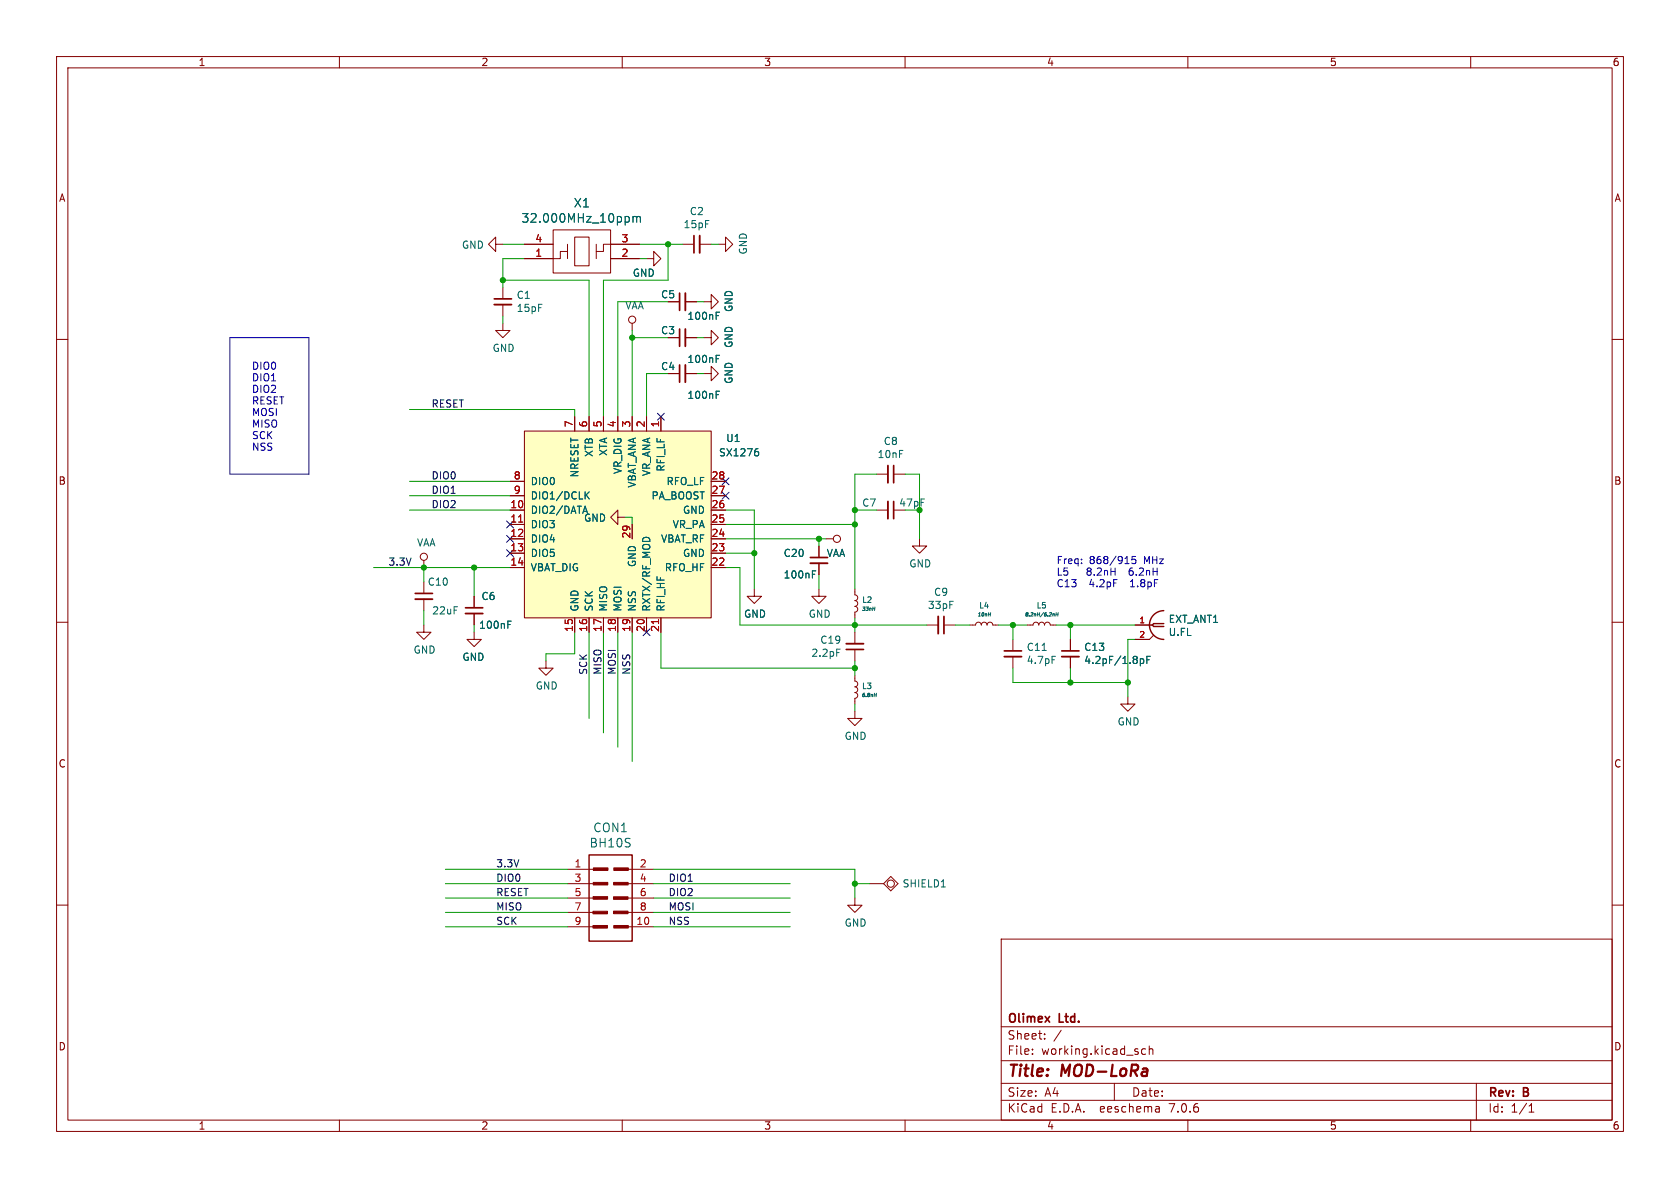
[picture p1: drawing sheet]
<svg xmlns="http://www.w3.org/2000/svg" width="297mm" height="210mm" viewBox="0 0 297 210" stroke-linecap="round" stroke-linejoin="round" font-family="sans-serif">
<g fill="none" stroke="#840000" stroke-width=".18">
<path d="M10 10h277v190h-277zM12 12h273v186h-273zM60 10v2M110 10v2M160 10v2M210 10v2M260 10v2M10 60h2M87.6 43.2v-1.3l-1.2 1.3 1.2 1.3v-1.3h1.3M88.9 57.2v1.2h1.3l-1.3 1.3-1.3-1.3h1.3M88.9 50.8v1.9M88.9 53.8v2.1"/>
<path d="M92.7 43.2h5.1M97.8 40.6h10.1v7.7h-10.1zM100.3 44.5h-1.2v1.2h-6.4M100.3 43.2v2.5M101.6 41.9h2.5v5.1h-2.5zM105.4 43.2v2.5M107.9 45.7h5.1M111.8 57.2v1.2M113 43.2h-6.3v1.3h-1.3M114.3 45.7h1.3v-1.2l1.2 1.2-1.2 1.3v-1.3M118.1 53.3h1.9M118.1 59.7h1.9"/>
<path d="M120.6 43.2h2M121.2 53.3h2M121.2 59.7h2M123.7 43.2h2M124.5 53.3h1.2v-1.2l1.3 1.2-1.3 1.3v-1.3M124.5 59.7h1.2v-1.3l1.3 1.3-1.3 1.3v-1.3M127 43.2h1.3v-1.3l1.2 1.3-1.2 1.3v-1.3M285 60h2M92.7 76.2h33v33h-33zM101.6 73.7v2.5M104.1 73.7v2.5M106.7 73.7v2.5"/>
<path d="M109.2 73.7v2.5M111.8 73.7v2.5M114.3 73.7v2.5M116.8 73.7v2.5M118.1 66h1.9M121.2 66h2M124.5 66h1.2v-1.2l1.3 1.2-1.3 1.3v-1.3M74.9 99.1v1.2M90.2 90.2h2.5M90.2 92.7h2.5M90.2 95.3h2.5M90.2 97.8h2.5"/>
<path d="M90.2 87.6h2.5M90.2 85.1h2.5M109.2 91.4v-1.2l-1.3 1.2 1.3 1.3v-1.3h1.3M111.8 92.7v2.6M125.7 90.2h2.6M125.7 92.7h2.6M125.7 95.3h2.6M125.7 97.8h2.6M125.7 87.6h2.6M125.7 85.1h2.6M144.8 96.5v1.9M144.8 99.6v2"/>
<path d="M146 95.3h1.3M154.9 83.8h2.1M154.9 90.2h2.1M158.1 83.8h1.9M158.1 90.2h1.9M162.6 95.3v1.2h1.2l-1.2 1.3-1.3-1.3h1.3M10 110h2M74.9 110.5v1.3h1.3l-1.3 1.2-1.2-1.2h1.2M74.9 102.9v1.9M74.9 105.9v2.1M83.8 111.8v1.2h-1.3l1.3 1.3 1.3-1.3h-1.3M83.8 105.4v1.9"/>
<path d="M83.8 108.5v2M90.2 100.3h2.5M96.5 116.8v1.3h1.3l-1.3 1.3-1.3-1.3h1.3M101.6 109.2v2.6M104.1 109.2v2.6M106.7 109.2v2.6M109.2 109.2v2.6M111.8 109.2v2.6M114.3 109.2v2.6M116.8 109.2v2.6M125.7 100.3h2.6M133.3 104.1v1.3h1.3l-1.3 1.3-1.2-1.3h1.2"/>
<path d="M144.8 104.1v1.3h1.2l-1.2 1.3-1.3-1.3h1.3M151.1 119.4v1l.4 .2 .1 .3-.1 .4-.4 .1 .4 .2 .1 .3-.1 .4-.4 .1 .4 .2 .1 .3-.1 .4-.4 .1v1.1M151.1 104.1v1.1l.4 .1 .1 .4-.1 .3-.4 .2 .4 .1 .1 .4-.1 .4-.4 .1 .4 .1 .1 .4-.1 .4-.4 .1v1M151.1 111.8v2M151.1 114.9v1.9M163.8 110.5h2.1M167 110.5h1.9M171.4 110.5h1.1l.1-.4 .4-.1 .3 .1 .2 .4 .1-.4 .4-.1 .4 .1 .1 .4 .2-.4 .3-.1 .4 .1 .1 .4h1M179.1 113v1.9M179.1 116.1v2M181.6 110.5h1l.2-.4 .3-.1 .4 .1 .1 .4 .2-.4 .4-.1 .3 .1 .2 .4 .1-.4 .4-.1 .3 .1 .2 .4h1M189.2 113v1.9"/>
<path d="M189.2 116.1v2M200.7 110.5h2.5M204 112.3l-.8 .7h-2.5M285 110h2M151.1 125.7v1.3h1.3l-1.3 1.3-1.2-1.3h1.2M199.4 123.2v1.3h1.3l-1.3 1.2-1.3-1.2h1.3M10 160h2M100.3 156.2h3.7M100.3 158.8h3.7M100.3 153.7h3.7M104.1 156.2h.8M104.1 158.8h.8"/>
<path d="M104.1 153.7h.8M104.9 158.5h2.5v.5h-2.5zM104.9 156h2.5v.4h-2.5zM104.9 153.4h2.6v.5h-2.6zM104.9 158.6h2.5v.3h-2.4l-.1-.2h2.3l-2.2 .1M105 156.1h2.4v.2h-2.4v-.1h2.3h-2.3M105 153.5h2.4v.2l-2.4 .1v-.2h2.3h-2.3M108.5 158.5h2.5v.5h-2.5zM108.5 156h2.5v.4h-2.5zM108.5 153.4h2.6v.5h-2.6zM108.5 158.6h2.4v.3h-2.4v-.2h2.3l-2.3 .1M108.5 156.1h2.5v.2h-2.4l-.1-.1h2.3h-2.2"/>
<path d="M108.6 153.5h2.5v.2l-2.4 .1-.1-.2h2.3h-2.2M111 156.2h.8M111 158.8h.8M111 153.7h.8M111.9 156.2h3.7M111.9 158.8h3.7M111.9 153.7h3.7M151.1 158.8v1.2h1.3l-1.3 1.3-1.2-1.3h1.2M153.7 156.2h2.5M157.5 154.9l1.2 1.3-1.2 1.3-1.3-1.3zM285 160h2M100.3 163.8h3.7"/>
<path d="M100.3 161.3h3.7M104.1 163.8h.8M104.1 161.3h.8M104.8 163.6h2.6v.5h-2.6zM104.8 161.1h2.6v.4h-2.6zM104.9 163.8h2.5v.2h-2.4l-.1-.2h2.3l-2.2 .1M105 161.2h2.4v.2l-2.4 .1v-.2h2.3h-2.3M108.5 161.1h2.5v.4h-2.5zM108.5 163.6h2.6v.5h-2.6zM108.5 161.2h2.5v.2h-2.4l-.1-.1h2.3h-2.2M108.6 163.7h2.4v.2l-2.4 .1v-.2h2.3h-2.3M111 163.8h.8"/>
<path d="M111 161.3h.8M111.9 163.8h3.7M111.9 161.3h3.7M177 166h108v32h-108zM60 198v2M110 198v2M160 198v2M177 194.5h108M177 191.5h108M177 187.5h108M177 181.5h108M182.5 186.3v.1"/>
<path d="M182.5 185.5v.1M184.7 183.6v.1M184.7 182.8v.1M187.6 182.1l-1.3 2M197 191.5v3M202.5 185.5l-.4-.1-.3 .3v.4l.2 .2h.5M203.2 185.5l.2-.1 .3 .1 .1 .9M203.2 184.9v1.5M204.9 195.7l.1 .9M205 196.5l-.2 .1M205 196h-.2M210 198v2"/>
<path d="M260 198v2M261 191.5v6.5M270.3 196.6h.9M270.3 195.5l.4-.4v1.5"/>
<circle cx="111.8" cy="56.5" r=".63"/>
<circle cx="74.9" cy="98.4" r=".63"/>
<circle cx="148" cy="95.2" r=".63"/>
<circle cx="157.5" cy="156.2" r=".63"/>
</g>
<g fill="none" stroke="#840000" stroke-width=".33">
<path d="M87.4 53.8h3M121.2 51.8v3.1M121.2 58.2v3M123.7 41.7v3M121.2 64.5v3.1M143.3 99.6h3M157 82.3v3M157 88.6v3.1M73.4 105.9h3.1M82.3 108.5h3M149.6 113.8h3.1M165.9 109v3"/>
<path d="M177.5 116.1h3.1M187.7 116.1h3.1"/>
</g>
<g fill="none" stroke="#840000" stroke-width=".3">
<path d="M87.4 52.8h3M120.1 51.8v3.1M120.1 58.2v3M122.7 41.7v3M120.1 64.5v3.1M143.3 98.6h3M158 82.3v3M158 88.6v3.1M73.4 104.9h3.1M82.3 107.4h3M149.6 114.8h3.1M166.9 109v3"/>
<path d="M177.5 115.1h3.1M187.7 115.1h3.1"/>
</g>
<g fill="none" stroke="#006464" stroke-width=".18">
<path d="M111.2 38.4v.7M111.9 38.3v1M111.9 38.4l.4-.1 .3 .2M112.6 38.5l.2-.2h.3l.1 1M112.6 38.5v.8M126.6 55.8h.4M126.6 55.2h.6M126.6 69.8h.4M126.6 69.2h.6M126.6 63.4h.4M126.6 62.8h.6M133.6 79.8l.4 .1 .1 .1v.5l-.5 .1"/>
<path d="M133.8 79.3h.2M103.1 90.4h.6M103.4 89.5l.5 1.2M103.6 87.5l.6 .7M104.2 86.9l-.8 .8M113.9 95h.7M89.8 110.4h.4M89.8 109.8h.6M143.6 101.5h.4M143.6 100.9h.6M147.9 114.8h.6M154.3 107.6h.3"/>
<path d="M154.7 107.3l-.1 .6M174.7 108.6h.4M175.1 108.3v.6M184.2 115h.8M186 116h.6M186.2 108.5h.2v.4M186.7 108.6h.3M186.7 108.3v.6M187.1 108.3l-.1 .6M201.6 116.5l.4-.1 .2 .3-.1 .5h-.5M202.7 116.6h.5M203.3 116h-.6v1.3"/>
<path d="M154.6 122.8h.3M154.9 122.5v.7M166.4 156.8h.7"/>
</g>
<path d="M203.2 110.5h.5M203.7 110.5l.3 .2h1.7M205.7 108a2.54 2.54 0 0 0-2.5 2.5 2.54 2.54 0 0 0 2.5 2.5M205.7 110.2h-1.7l-.3 .3M104.1 151.1h7.7v15.3h-7.7z" fill="none" stroke="#840000" stroke-width=".25"/>
<path d="M92.7 76.2h33v33h-33z" fill="#ffffc2" stroke="#ffffc2" stroke-width=".18"/>
<path d="M91.7 92.3h.7M116.4 109.5v.7" fill="none" stroke="#a90000" stroke-width=".18"/>
<path d="M40.6 59.7h14v24.1h-14zM198.9 99.6h.7M200.8 98.4h-.6l-.1 .6 .2-.1h.4l.1 .2v.4l-.2 .1-.5-.1M199.8 100.5a.99 .99 0 0 0-.1 1.1l.2 .1M199.9 100.9l-.3 .2M199.9 103.7h.7M200 102.8h-.1" fill="none" stroke="#0000c2" stroke-width=".18"/>
<g fill="none" stroke="#009600" stroke-width=".18">
<path d="M88.9 49.5h15.2v24.2M88.9 43.2h3.8M88.9 55.9v1.3M92.7 45.7h-3.8v5.1M111.8 58.4v15.3M111.8 59.7h6.3M113 45.7h1.3M113 43.2h7.6M118.1 43.2v6.3h-11.4v24.2M118.1 53.3h-8.9v20.4M123.2 53.3h1.3M123.2 59.7h1.3"/>
<path d="M125.7 43.2h1.3M72.4 72.4h29.2v1.3M118.1 66h-3.8v7.7M123.2 66h1.3M72.4 85.1h17.8M72.4 87.6h17.8M72.4 90.2h17.8M110.5 91.4h1.3v1.3M128.3 90.2h5v13.9M128.3 92.7h22.8M128.3 95.3h17.7M128.3 97.8h5"/>
<path d="M144.8 95.3v1.2M151.1 90.2h3.8M154.9 83.8h-3.8v20.3M160 83.8h2.6v11.5M66 100.3h24.2M74.9 100.3v2.6M74.9 108v2.5M83.8 100.3v5.1M83.8 110.5v1.3M101.6 111.8v3.8h-5.1v1.2M104.1 111.8v15.2M106.7 111.8v17.7"/>
<path d="M109.2 111.8v20.3M111.8 111.8v22.8M116.8 111.8v6.3h34.3M128.3 100.3h2.5v10.2h33M144.8 101.6v2.5M151.1 109.2v2.6M151.1 116.8v2.6M168.9 110.5h2.5M176.5 110.5h5.1M179.1 118.1v2.6h20.3M179.1 110.5v2.5M186.7 110.5h14"/>
<path d="M189.2 110.5v2.5M189.2 118.1v2.6M200.7 113h-1.3v10.2M151.1 124.5v1.2M78.7 158.8h21.6M78.7 156.2h21.6M78.7 153.7h21.6M115.6 158.8h24.1M115.6 156.2h24.1M115.6 153.7h35.5v5.1M151.1 156.2h2.6M78.7 161.3h21.6"/>
<path d="M78.7 163.8h21.6M115.6 161.3h24.1M115.6 163.8h24.1"/>
</g>
<g fill="none" stroke="#000084" stroke-width=".18">
<path d="M116.2 73.1l1.2 1.2M117.4 73.1l-1.2 1.2M89.6 94.6l1.2 1.3M89.6 92.1l1.2 1.2M89.6 97.2l1.2 1.2M90.8 94.6l-1.2 1.3M90.8 92.1l-1.2 1.2M90.8 97.2l-1.2 1.2M127.7 84.5l1.2 1.2M127.7 87l1.2 1.2M128.9 84.5l-1.2 1.2M128.9 87l-1.2 1.2"/>
<path d="M113.7 111.2l1.2 1.2M114.9 111.2l-1.2 1.2"/>
</g>
<g fill="#009600" stroke="#009600" stroke-width=".18">
<circle cx="151.1" cy="90.2" r=".46"/>
<circle cx="151.1" cy="92.7" r=".46"/>
<circle cx="151.1" cy="110.5" r=".46"/>
<circle cx="144.8" cy="95.3" r=".46"/>
<circle cx="199.4" cy="120.7" r=".46"/>
<circle cx="179.1" cy="110.5" r=".46"/>
<circle cx="189.2" cy="110.5" r=".46"/>
<circle cx="88.9" cy="49.5" r=".46"/>
<circle cx="74.9" cy="100.3" r=".46"/>
<circle cx="83.8" cy="100.3" r=".46"/>
<circle cx="189.2" cy="120.7" r=".46"/>
<circle cx="133.3" cy="97.8" r=".46"/>
<circle cx="151.1" cy="118.1" r=".46"/>
<circle cx="151.1" cy="156.2" r=".46"/>
<circle cx="111.8" cy="59.7" r=".46"/>
<circle cx="118.1" cy="43.2" r=".46"/>
</g>
<g font-size="2.8" fill="#840000">
<text x="178" y="190.9">Title:</text>
<text x="187.7" y="190.9">MOD-LoRa</text>
</g>
<g font-size="2.1" fill="#006464">
<text x="92.1" y="39.6">32.000MHz_10ppm</text>
<text x="101.3" y="36.9">X1</text>
<text x="104.8" y="147.3">CON1</text>
<text x="104.1" y="150">BH10S</text>
</g>
<g font-size="2.1" fill="#840000">
<text x="178" y="184">Sheet:</text>
<text x="178" y="181.2">Olimex</text>
<text x="187.3" y="181.2">Ltd.</text>
<text x="178" y="186.7">File:</text>
<text x="184.1" y="186.7">working.kicad_sch</text>
<text x="178" y="196.9">KiCad</text>
<text x="178" y="194.1">Size:</text>
<text x="184.7" y="194.1">A4</text>
<text x="185.7" y="196.9">E.D.A.</text>
<text x="194.6" y="196.9">eeschema</text>
<text x="200" y="194.1">Date:</text>
<text x="207" y="196.9">7.0.6</text>
<text x="263" y="194.3">Rev:</text>
<text x="263" y="196.9">Id:</text>
<text x="267.1" y="196.9">1/1</text>
<text x="269.4" y="194.3">B</text>
</g>
<g font-size="1.8" fill="#840000">
<text x="35" y="11.9">1</text>
<text x="85" y="11.9">2</text>
<text x="135" y="11.9">3</text>
<text x="185" y="11.9">4</text>
<text x="235" y="11.9">5</text>
<text x="285" y="11.9">6</text>
<text x="10.3" y="35.9">A</text>
<text x="285.3" y="35.9">A</text>
<text x="10.3" y="85.9">B</text>
<text x="285.3" y="85.9">B</text>
<text x="10.3" y="135.9">C</text>
<text x="285.3" y="135.9">C</text>
<text x="10.3" y="185.9">D</text>
<text x="285.3" y="185.9">D</text>
<text x="35" y="199.9">1</text>
<text x="85" y="199.9">2</text>
<text x="135" y="199.9">3</text>
<text x="185" y="199.9">4</text>
<text x="235" y="199.9">5</text>
<text x="285" y="199.9">6</text>
</g>
<g font-size="1.8" fill="#006464">
<text x="120.8" y="40.5">15pF</text>
<text x="121.8" y="38.2">C2</text>
<text x="81.6" y="44.2">GND</text>
<text x="132.3" y="45.1" transform="rotate(-90 132.3 45.1)">GND</text>
<text x="91.2" y="53">C1</text>
<text x="111.8" y="49.1">GND</text>
<text x="116.8" y="52.9">C5</text>
<text x="91.2" y="55.3">15pF</text>
<text x="110.5" y="54.9">VAA</text>
<text x="116.8" y="59.3">C3</text>
<text x="121.4" y="56.7">100nF</text>
<text x="129.7" y="55.2" transform="rotate(-90 129.7 55.2)">GND</text>
<text x="87" y="62.4">GND</text>
<text x="116.8" y="65.6">C4</text>
<text x="121.4" y="64.4">100nF</text>
<text x="129.7" y="61.6" transform="rotate(-90 129.7 61.6)">GND</text>
<text x="121.4" y="70.7">100nF</text>
<text x="129.7" y="67.9" transform="rotate(-90 129.7 67.9)">GND</text>
<text x="105" y="80.9" transform="rotate(-90 105 80.9)">XTB</text>
<text x="107.5" y="80.7" transform="rotate(-90 107.5 80.7)">XTA</text>
<text x="110.1" y="83.9" transform="rotate(-90 110.1 83.9)">VR_DIG</text>
<text x="117.7" y="83.5" transform="rotate(-90 117.7 83.5)">RFI_LF</text>
<text x="127" y="80.9">SX1276</text>
<text x="128.3" y="78.3">U1</text>
<text x="155" y="81.2">10nF</text>
<text x="156.1" y="78.9">C8</text>
<text x="93.7" y="86">DIO0</text>
<text x="93.7" y="88.5">DIO1/DCLK</text>
<text x="102.5" y="84.5" transform="rotate(-90 102.5 84.5)">NRESET</text>
<text x="112.6" y="86.3" transform="rotate(-90 112.6 86.3)">VBAT_ANA</text>
<text x="115.1" y="88.5">PA_BOOST</text>
<text x="115.2" y="84.3" transform="rotate(-90 115.2 84.3)">VR_ANA</text>
<text x="117.7" y="86">RFO_LF</text>
<text x="152.3" y="89.8">C7</text>
<text x="93.7" y="91">DIO2/DATA</text>
<text x="93.7" y="93.6">DIO3</text>
<text x="103.2" y="92.4">GND</text>
<text x="118.8" y="93.6">VR_PA</text>
<text x="120.6" y="91">GND</text>
<text x="73.6" y="96.8">VAA</text>
<text x="93.7" y="96.1">DIO4</text>
<text x="93.7" y="98.7">DIO5</text>
<text x="93.7" y="101.2">VBAT_DIG</text>
<text x="112.6" y="100.3" transform="rotate(-90 112.6 100.3)">GND</text>
<text x="116.8" y="96.1">VBAT_RF</text>
<text x="117.4" y="101.2">RFO_HF</text>
<text x="120.6" y="98.7">GND</text>
<text x="138.4" y="98.7">C20</text>
<text x="146.1" y="98.7">VAA</text>
<text x="160.7" y="100.5">GND</text>
<text x="75.5" y="103.7">C10</text>
<text x="85" y="106.3">C6</text>
<text x="138.4" y="102.5">100nF</text>
<text x="163.9" y="107.8">33pF</text>
<text x="165" y="105.5">C9</text>
<text x="76.3" y="108.8">22uF</text>
<text x="84.6" y="111.4">100nF</text>
<text x="102.5" y="108.2" transform="rotate(-90 102.5 108.2)">GND</text>
<text x="105" y="108.2" transform="rotate(-90 105 108.2)">SCK</text>
<text x="107.5" y="108.2" transform="rotate(-90 107.5 108.2)">MISO</text>
<text x="110.1" y="108.2" transform="rotate(-90 110.1 108.2)">MOSI</text>
<text x="112.6" y="108.2" transform="rotate(-90 112.6 108.2)">NSS</text>
<text x="115.2" y="108.2" transform="rotate(-90 115.2 108.2)">RXTX/RF_MOD</text>
<text x="117.7" y="108.2" transform="rotate(-90 117.7 108.2)">RFI_HF</text>
<text x="131.4" y="109.4">GND</text>
<text x="142.9" y="109.4">GND</text>
<text x="144.9" y="114">C19</text>
<text x="206.5" y="110.3">EXT_ANT1</text>
<text x="206.5" y="112.6">U.FL</text>
<text x="73" y="115.7">GND</text>
<text x="81.7" y="117">GND</text>
<text x="143.3" y="116.3">2.2pF</text>
<text x="181.4" y="115.3">C11</text>
<text x="181.4" y="117.6">4.7pF</text>
<text x="191.6" y="117.6">4.2pF/1.8pF</text>
<text x="191.6" y="115.3">C13</text>
<text x="94.6" y="122.1">GND</text>
<text x="149.2" y="131">GND</text>
<text x="197.5" y="128.4">GND</text>
<text x="159.5" y="157.1">SHIELD1</text>
<text x="149.2" y="164">GND</text>
</g>
<g font-size="1.8" fill="#a90000">
<text x="94.5" y="45.5">1</text>
<text x="94.5" y="42.9">4</text>
<text x="109.8" y="45.5">2</text>
<text x="109.8" y="42.9">3</text>
<text x="101.3" y="75.6" transform="rotate(-90 101.3 75.6)">7</text>
<text x="103.9" y="75.6" transform="rotate(-90 103.9 75.6)">6</text>
<text x="106.4" y="75.6" transform="rotate(-90 106.4 75.6)">5</text>
<text x="109" y="75.6" transform="rotate(-90 109 75.6)">4</text>
<text x="111.5" y="75.6" transform="rotate(-90 111.5 75.6)">3</text>
<text x="114" y="75.6" transform="rotate(-90 114 75.6)">2</text>
<text x="116.6" y="75.6" transform="rotate(-90 116.6 75.6)">1</text>
<text x="90.1" y="89.9">10</text>
<text x="90.7" y="84.8">8</text>
<text x="90.7" y="87.4">9</text>
<text x="125.7" y="89.9">26</text>
<text x="125.7" y="87.4">27</text>
<text x="125.7" y="84.8">28</text>
<text x="90.1" y="92.5">11</text>
<text x="90.1" y="95">12</text>
<text x="111.5" y="95.3" transform="rotate(-90 111.5 95.3)">29</text>
<text x="125.7" y="95">24</text>
<text x="125.7" y="92.5">25</text>
<text x="90.1" y="97.5">13</text>
<text x="90.1" y="100.1">14</text>
<text x="125.7" y="100.1">22</text>
<text x="125.7" y="97.5">23</text>
<text x="101.3" y="111.8" transform="rotate(-90 101.3 111.8)">15</text>
<text x="103.9" y="111.8" transform="rotate(-90 103.9 111.8)">16</text>
<text x="106.4" y="111.8" transform="rotate(-90 106.4 111.8)">17</text>
<text x="109" y="111.8" transform="rotate(-90 109 111.8)">18</text>
<text x="111.5" y="111.8" transform="rotate(-90 111.5 111.8)">19</text>
<text x="114" y="111.8" transform="rotate(-90 114 111.8)">20</text>
<text x="116.6" y="111.8" transform="rotate(-90 116.6 111.8)">21</text>
<text x="101.5" y="153.4">1</text>
<text x="101.5" y="156">3</text>
<text x="113" y="153.4">2</text>
<text x="113" y="156">4</text>
<text x="101.5" y="158.5">5</text>
<text x="101.5" y="161">7</text>
<text x="113" y="158.5">6</text>
<text x="113" y="161">8</text>
<text x="101.5" y="163.6">9</text>
<text x="112.4" y="163.6">10</text>
</g>
<g font-size="1.8" fill="#0000c2">
<text x="44.4" y="65.4">DIO0</text>
<text x="44.4" y="67.5">DIO1</text>
<text x="44.4" y="69.5">DIO2</text>
<text x="44.4" y="71.6">RESET</text>
<text x="44.4" y="73.6">MOSI</text>
<text x="44.4" y="75.7">MISO</text>
<text x="44.4" y="77.7">SCK</text>
<text x="44.4" y="79.8">NSS</text>
<text x="186.7" y="99.8">Freq:</text>
<text x="186.7" y="101.8">L5</text>
<text x="192.4" y="101.8">8.2nH</text>
<text x="192.6" y="99.8">868/915</text>
<text x="200.3" y="101.8">6.2nH</text>
<text x="202.3" y="99.8">MHz</text>
<text x="186.7" y="103.9">C13</text>
<text x="192.7" y="103.9">4.2pF</text>
<text x="200.3" y="103.9">1.8pF</text>
</g>
<g font-size="1.8" fill="#0f0f0f">
<text x="76.2" y="72.1">RESET</text>
<text x="76.2" y="84.8">DIO0</text>
<text x="76.2" y="87.4">DIO1</text>
<text x="76.2" y="89.9">DIO2</text>
<text x="68.6" y="100.1">3.3V</text>
<text x="103.9" y="119.4" transform="rotate(-90 103.9 119.4)">SCK</text>
<text x="106.4" y="119.4" transform="rotate(-90 106.4 119.4)">MISO</text>
<text x="109" y="119.4" transform="rotate(-90 109 119.4)">MOSI</text>
<text x="111.5" y="119.4" transform="rotate(-90 111.5 119.4)">NSS</text>
<text x="87.6" y="155.9">DIO0</text>
<text x="87.6" y="153.4">3.3V</text>
<text x="118.1" y="155.9">DIO1</text>
<text x="87.6" y="161">MISO</text>
<text x="87.6" y="158.5">RESET</text>
<text x="118.1" y="161">MOSI</text>
<text x="118.1" y="158.5">DIO2</text>
<text x="87.6" y="163.6">SCK</text>
<text x="118.1" y="163.6">NSS</text>
</g>
<text font-size="1.8" fill="#009600" x="158.9" y="89.8">47pF</text>
<g font-size="1.4" fill="#006464">
<text x="152.3" y="106.8">L2</text>
<text x="173" y="107.8">L4</text>
<text x="183.1" y="107.8">L5</text>
<text x="152.3" y="122">L3</text>
</g>
<g font-size="1.4" fill="#a90000">
<text x="201.3" y="110.2">1</text>
<text x="201.3" y="112.8">2</text>
</g>
<g font-size=".8" fill="#006464">
<text x="152.2" y="108.2">33nH</text>
<text x="172.7" y="109.2">10nH</text>
<text x="181.1" y="109.2">8.2nH/6.2nH</text>
<text x="152.2" y="123.4">6.8nH</text>
</g>
</svg>
